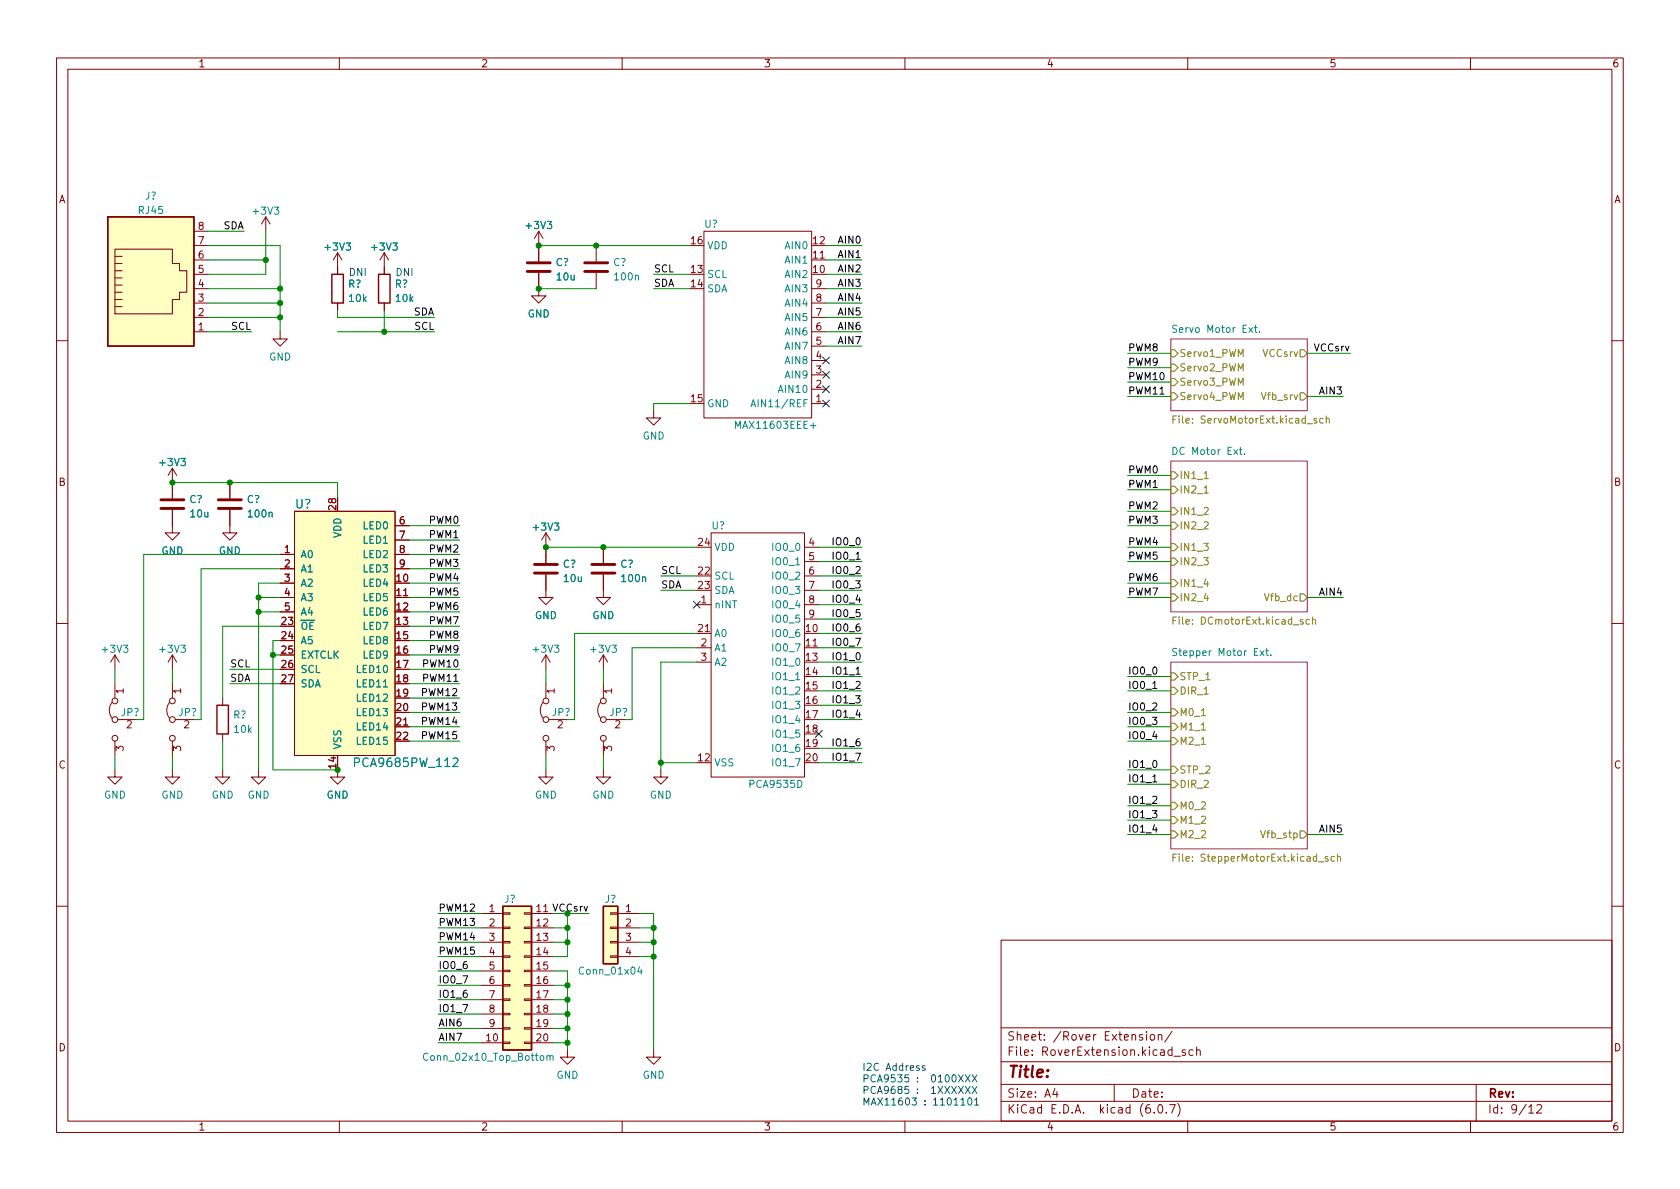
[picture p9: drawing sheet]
<svg xmlns="http://www.w3.org/2000/svg" width="297mm" height="210mm" viewBox="0 0 297 210" stroke-linecap="round" stroke-linejoin="round" font-family="sans-serif">
<g fill="none" stroke="#840000" stroke-width=".18">
<path d="M10 10.2h277v190.1h-277zM12 12.2h273v186.1h-273zM60 10.2v2M110 10.2v2M160 10.2v2M210 10.2v2M260 10.2v2M47 38.3l-.8 1.3M47 38.3v2.6M47 38.3l.8 1.3M20.3 54.2h1.3M20.3 53h1.3"/>
<path d="M20.3 51.7h1.3M20.3 50.4h1.3M20.3 49.1h1.3M20.3 47.9h1.3M20.3 44.1h10.2v2.5h1.2v1.3h1.3v3.8h-1.3v1.3h-1.2v2.5h-10.2zM20.3 46.6h1.3M20.3 45.3h1.3M34.3 46h2.5M34.3 58.7h2.5M34.3 56.1h2.5M34.3 53.6h2.5M34.3 51h2.5"/>
<path d="M34.3 48.5h2.5M34.3 43.4h2.5M34.3 40.9h2.5M49.5 58.7v1.2h1.3l-1.3 1.3-1.2-1.3h1.2M59.7 44.7l-.8 1.3M59.7 44.7v3.8M59.7 53.6v1.3M59.7 44.7l.8 1.3M67.9 44.7v3.8M67.9 53.6v1.3M67.9 44.7l-.7 1.3M67.9 44.7l.8 1.3"/>
<path d="M95.2 48.3v4h1.3l-1.3 1.3-1.2-1.3h1.2M95.2 40.9l-.7 1.3M95.2 40.9v5.3M95.2 40.9l.8 1.3M105.4 43.4v2.8M105.4 48.3v2.7M124.5 40.9h19v33h-19zM143.5 46h2.5M143.5 58.7h2.5M143.5 56.1h2.5M143.5 53.6h2.5M143.5 51h2.5"/>
<path d="M10 60.2h2M115.6 72.6v1.3h1.2l-1.2 1.3-1.3-1.3h1.3M143.5 71.4h2.5M143.5 68.8h2.5M143.5 66.3h2.5M143.5 63.7h2.5M143.5 61.2h2.5M285 60.2h2M30.5 90.2v4h1.2l-1.2 1.3-1.3-1.3h1.3M30.5 82.8v5.3M30.5 82.8l-.8 1.3M30.5 82.8l.7 1.3"/>
<path d="M40.6 90.2v4h1.3l-1.3 1.3-1.2-1.3h1.2M40.6 85.3v2.8M49.5 98h2.6M52.1 90.4h17.7v43.2h-17.7zM69.8 98h2.6M69.8 93h2.6M69.8 95.5h2.6M96.5 94.2v5.4M96.5 94.2l-.7 1.3M96.5 94.2l.8 1.3M106.7 96.8v2.8M125.7 94.2h16.5v43.2h-16.5z"/>
<path d="M142.2 96.8h2.6M142.2 99.3h2.6M10 110.2h2M20.3 115.8l-.7 1.3M20.3 115.8v2.6M20.3 115.8l.8 1.3M30.5 115.8l-.8 1.3M30.5 115.8v2.6M30.5 115.8l.7 1.3M49.5 105.7h2.6M49.5 100.6h2.6M49.5 103.1h2.6"/>
<path d="M49.5 108.2h2.6M69.8 105.7h2.6M69.8 100.6h2.6M96.5 101.6v4.1h1.3l-1.3 1.2-1.3-1.2h1.3M96.5 115.8l-.7 1.3M96.5 115.8v2.6M96.5 115.8l.8 1.3M106.7 101.6v4.1h1.2l-1.2 1.2-1.3-1.2h1.3M106.7 115.8l-.8 1.3M106.7 115.8v2.6M106.7 115.8l.7 1.3M123.2 106.9h2.5"/>
<path d="M123.2 114.5h2.5M123.2 112h2.5M123.2 117.1h2.5M142.2 106.9h2.6M142.2 114.5h2.6M142.2 101.8h2.6M142.2 104.4h2.6M142.2 109.5h2.6M285 110.2h2M19.8 124.2a2.26 2.26 0 0 0 0 2.8M20.3 136.1v1.3h1.3l-1.3 1.3-1.3-1.3h1.3M20.3 120.9v2.5"/>
<path d="M20.3 131.1v2.5M30 124.2a2.26 2.26 0 0 0 0 2.8M30.5 136.1v1.3h1.2l-1.2 1.3-1.3-1.3h1.3M30.5 120.9v2.5M30.5 131.1v2.5M39.4 136.1v1.3h1.2l-1.2 1.3-1.3-1.3h1.3M39.4 123.4v1.3M39.4 129.8v1.3M45.7 136.1v1.3h1.3l-1.3 1.3-1.3-1.3h1.3M59.7 136.1v1.3h1.3l-1.3 1.3-1.3-1.3h1.3M69.8 128.5h2.6M96 124.2a2.26 2.26 0 0 0 0 2.8"/>
<path d="M96.5 136.1v1.3h1.3l-1.3 1.3-1.3-1.3h1.3M96.5 120.9v2.5M96.5 131.1v2.5M106.2 124.2a2.26 2.26 0 0 0 0 2.8M106.7 136.1v1.3h1.2l-1.2 1.3-1.3-1.3h1.3M106.7 120.9v2.5M106.7 131.1v2.5M116.8 136.1v1.3h1.3l-1.3 1.3-1.2-1.3h1.2M10 160.2h2M85.1 161.5h3.8M85.1 164.1h3.8M85.1 166.6h3.8"/>
<path d="M85.1 169.2h3.8M85.1 171.7h3.8M85.1 174.2h3.8M85.1 176.8h3.8M85.1 179.3h3.8M88.9 179.2h1.3v.2h-1.3zM88.9 176.7h1.3v.2h-1.3zM88.9 174.1h1.3v.3h-1.3zM88.9 171.6h1.3v.2h-1.3zM88.9 169h1.3v.3h-1.3zM88.9 166.5h1.3v.2h-1.3zM88.9 164h1.3v.2h-1.3z"/>
<path d="M88.9 161.4h1.3v.3h-1.3zM92.7 179.2h1.3v.2h-1.3zM92.7 176.7h1.3v.2h-1.3zM92.7 174.1h1.3v.3h-1.3zM92.7 171.6h1.3v.2h-1.3zM92.7 169h1.3v.3h-1.3zM92.7 166.5h1.3v.2h-1.3zM92.7 164h1.3v.2h-1.3zM92.7 161.4h1.3v.3h-1.3zM94 161.5h3.8M94 164.1h3.8M94 166.6h3.8"/>
<path d="M94 169.2h3.8M94 171.7h3.8M94 174.2h3.8M94 176.8h3.8M94 179.3h3.8M107.9 169h1.3v.3h-1.3zM107.9 166.5h1.3v.2h-1.3zM107.9 164h1.3v.2h-1.3zM107.9 161.4h1.3v.3h-1.3zM109.2 161.5h3.8M109.2 164.1h3.8M109.2 166.6h3.8"/>
<path d="M109.2 169.2h3.8M177 166.3h108v32h-108zM285 160.2h2M60 198.3v2M85.1 184.4h3.8M85.1 181.9h3.8M88.9 184.3h1.3v.2h-1.3zM88.9 181.7h1.3v.3h-1.3zM92.7 184.3h1.3v.2h-1.3zM92.7 181.7h1.3v.3h-1.3zM94 184.4h3.8M94 181.9h3.8"/>
<path d="M100.3 185.7v1.2h1.3l-1.3 1.3-1.2-1.3h1.2M110 198.3v2M115.6 185.7v1.2h1.2l-1.2 1.3-1.3-1.3h1.3M160 198.3v2M177 194.8h108M177 191.8h108M177 187.8h108M177 181.8h108M186.5 192.5l-.4 1h1M186.9 193v1M197 191.8v3M202 183l-.4-.1-.2 .2 .1 .3 .5 .1v.4h-.6"/>
<path d="M202.7 182.4v.2M202.7 182.9v1M203.5 183l.4-.1 .2 .3v.4l-.2 .3h-.4l-.1-.3v-.4zM204.1 196.7v.1M204.8 183.1l.2-.2 .4 .1v.9M204.8 182.9v1M204.9 195.4l.2-.1a.81 .81 0 0 1 .6 .7 .81 .81 0 0 1-.3 .8h-.2a.81 .81 0 0 1-.6-.6 .81 .81 0 0 1 .3-.8zM206.2 196.7v.1M206.8 195.3h1l-.7 1.5M207.2 182.4l-1.3 1.9M207.6 186.8h1.1M208.2 195.1a1.72 1.72 0 0 1 0 2.3"/>
<path d="M209.6 185.7l-.4-.1-.2 .2 .1 .3 .5 .1v.4h-.6M210 198.3v2M210.9 185.7l-.4-.1-.3 .3v.4l.2 .3h.5M211.6 185.8l.2-.2 .3 .1 .1 .9M211.6 185.1v1.5M260 198.3v2M261 191.8v6.5M270.3 195.8l.4-.5v1.5M270.3 196.8h.9M271.7 195.5l.6-.2 .2 .2 .1 .3-.9 1h.9"/>
<circle cx="20.3" cy="123.9" r=".51"/>
<circle cx="20.3" cy="127.2" r=".51"/>
<circle cx="20.3" cy="130.6" r=".51"/>
<circle cx="30.5" cy="123.9" r=".51"/>
<circle cx="30.5" cy="127.2" r=".51"/>
<circle cx="30.5" cy="130.6" r=".51"/>
<circle cx="96.5" cy="123.9" r=".51"/>
<circle cx="96.5" cy="127.2" r=".51"/>
<circle cx="96.5" cy="130.6" r=".51"/>
<circle cx="106.7" cy="123.9" r=".51"/>
<circle cx="106.7" cy="127.2" r=".51"/>
<circle cx="106.7" cy="130.6" r=".51"/>
</g>
<g fill="#fff" stroke="#fff" stroke-width=".18">
<path d="M207 59.9h24.1v12.7h-24.1z"/>
<path d="M207 117.1h24.1v33h-24.1z"/>
<path d="M207 81.5h24.1v26.7h-24.1z"/>
</g>
<path d="M207 59.9h24.1v12.7h-24.1zM207 81.5h24.1v26.7h-24.1zM207 117.1h24.1v33h-24.1z" fill="none" stroke="#840084" stroke-width=".18"/>
<g fill="none" stroke="#848400" stroke-width=".18">
<path d="M207 61.8h.6l.7 .7-.7 .6h-.6zM207 64.4h.6l.7 .6-.7 .7h-.6zM207 69.5h.6l.7 .6-.7 .6h-.6zM207 66.9h.6l.7 .7-.7 .6h-.6zM207.4 74.2h.4M208 73.5h-.6v1.3M229.9 69.5h.6l.6 .6-.6 .6h-.6zM229.9 61.8h.6l.6 .7-.6 .6h-.6zM232.8 74h-.3l-.2 .2 .1 .1 .4 .2v.3h-.5M233.9 74h-.3l-.3 .2 .2 .6h.4M234.5 74.1l.2-.1h.3v.8M234.5 73.5v1.3"/>
<path d="M207 89.8h.6l.7 .6-.7 .7h-.6zM207 92.3h.6l.7 .7-.7 .6h-.6zM207 96.1h.6l.7 .7-.7 .6h-.6zM207 98.7h.6l.7 .6-.7 .6h-.6zM207 86h.6l.7 .6-.7 .6h-.6zM207 83.4h.6l.7 .7-.7 .6h-.6zM212.9 87.2h.7M212.9 84.6h.7M207 119h.6l.7 .6-.7 .7h-.6zM207 102.5h.6l.7 .6-.7 .7h-.6zM207 105h.6l.7 .7-.7 .6h-.6zM207.4 109.7h.4"/>
<path d="M208 109.1h-.6v1.3M229.9 105h.6l.6 .7-.6 .6h-.6zM231.5 109.6l-.3-.1-.3 .3 .1 .5h.5M232.1 109.7l.1-.2 .3 .1 .1 .8M232.1 109.1v1.3M207 138h.6l.7 .7-.7 .6h-.6zM207 135.5h.6l.7 .6-.7 .7h-.6zM207 130.4h.6l.7 .7-.7 .6h-.6zM207 127.9h.6l.7 .6-.7 .7h-.6zM207 121.5h.6l.7 .7-.7 .6h-.6zM207 125.3h.6l.7 .7-.7 .6h-.6zM207 146.9h.6l.7 .7-.7 .6h-.6z"/>
<path d="M207 144.4h.6l.7 .6-.7 .7h-.6zM207 141.9h.6l.7 .6-.7 .6h-.6zM207.4 151.6h.4M208 151h-.6v1.3M229.9 146.9h.6l.6 .7-.6 .6h-.6zM234.8 151.5l-.3-.1-.2 .2 .1 .2 .4 .1v.3h-.5M235.9 151.5l-.3-.1-.3 .3 .2 .5h.4M236.5 151.6l.2-.2 .3 .1v.8M236.5 151v1.3"/>
</g>
<g fill="none" stroke="#008484" stroke-width=".18">
<path d="M208.1 57.6l-.5-.1-.2 .1v.4l.5 .2 .2 .3-.3 .3-.5-.1M221.8 57.9h.5M222 57.5v1.1l.3 .2M222.7 58.7v.1M132.8 71.9l.4-1.2 .4 1.2M132.9 71.6h.6M219.1 79.5h.5M219.3 79.1v1.1l.3 .2M220 80.2v.2M208.1 114.7h-.5l-.2 .1v.3l.5 .3 .2 .3-.3 .2h-.5M222.8 115.1l.7 .8M223.5 115.1l-.7 .8"/>
<path d="M223.8 115.1h.5M224 114.7v1l.3 .2M224.7 115.8v.1M113.1 170.9l-.3 .9h.7M113.4 171.4v.9M75.7 186.4a.6 .6 0 0 0-.9 .4 .6 .6 0 0 0 .6 .7l.3-.1M96.7 186.8l.2-.1h.3v.8M96.7 186.7v.8M97.2 186.8l.2-.1h.3l.1 .8"/>
</g>
<g fill="#ffffc2" stroke="#ffffc2" stroke-width=".18">
<path d="M88.9 160.3h5.1v25.4h-5.1z"/>
<path d="M106.7 160.3h2.5v10.1h-2.5z"/>
<path d="M52.1 90.4h17.7v43.2h-17.7z"/>
<path d="M19 38.3h15.3v22.9h-15.3z"/>
</g>
<path d="M19 38.3h15.3v22.9h-15.3zM58.7 48.5h2v5.1h-2zM66.9 48.5h2.1v5.1h-2.1zM38.4 124.7h2v5.1h-2zM88.9 160.3h5.1v25.4h-5.1zM106.7 160.3h2.5v10.1h-2.5z" fill="none" stroke="#840000" stroke-width=".25"/>
<path d="M93.2 48h4.1M93.2 46.5h4.1M103.4 48h4M103.4 46.5h4M28.4 89.9h4.1M28.4 88.4h4.1M38.6 89.9h4.1M38.6 88.4h4.1M94.5 99.8h4.1M104.6 99.8h4.1M94.5 101.3h4.1M104.6 101.3h4.1" fill="none" stroke="#840000" stroke-width=".51"/>
<path d="M203.8 138.3h.7M203.8 121.8h.7" fill="none" stroke="#000" stroke-width=".18"/>
<g fill="none" stroke="#0000c2" stroke-width=".18">
<path d="M163.5 188.5l-.3-.1-.1 .2v.2l.4 .1v.3h-.4M169.5 190.1l.8 1.2M169.9 194.5l.4-.4v1.3M169.9 195.4h.7M170.3 190.1l-.8 1.2M170.7 190.1l.8 1.2M170.7 192.1l.8 1.3M171.2 194.3l.2-.2a.68 .68 0 0 1 .4 .7 .68 .68 0 0 1-.4 .6l-.2-.1-.1-.4zM171.5 190.1l-.8 1.2M171.5 192.1l-.8 1.3M171.9 190.1l.8 1.2M171.9 192.1l.8 1.3"/>
<path d="M172.3 194.5l.4-.4v1.3M172.3 195.4h.7M172.7 190.1l-.8 1.2M172.7 192.1l-.8 1.3"/>
</g>
<g fill="none" stroke="#008400" stroke-width=".18">
<path d="M36.8 51h12.7M36.8 56.1h12.7M36.8 53.6h12.7M36.8 58.7h7.6M36.8 43.4h12.7v15.3M36.8 46h10.2M36.8 40.9h6.4M47 40.9v7.6h-10.2M59.7 54.9v1.2h17.1M59.7 58.7h17.1M67.9 54.9v3.8M95.2 51h10.2"/>
<path d="M95.2 43.4h26.7M115.6 51h6.3M115.6 48.5h6.3M146 51h6.4M146 56.1h6.4M146 53.6h6.4M146 58.7h6.4M146 43.4h6.4M146 46h6.4M146 48.5h6.4M121.9 71.4h-6.3v1.2M146 61.2h6.4"/>
<path d="M199.4 70.1h7.6M199.4 67.6h7.6M199.4 62.5h7.6M199.4 65h7.6M231.1 70.1h6.4M231.1 62.5h7.7M30.5 85.3h29.2v2.6M49.5 98h-24.1v29.2h-1.3M72.4 93h8.9M72.4 98h8.9M72.4 95.5h8.9M96.5 96.8h26.7"/>
<path d="M144.8 96.8h7.6M144.8 99.3h7.6M199.4 96.8h7.6M199.4 99.3h7.6M199.4 93h7.6M199.4 90.4h7.6M199.4 86.6h7.6M199.4 84.1h7.6M20.3 118.4v2.5M30.5 118.4v2.5M40.6 118.4h8.9M45.7 105.7h3.8"/>
<path d="M45.7 108.2h3.8M48.3 115.8h1.2M49.5 100.6h-13.9v26.6h-1.3M49.5 103.1h-3.8v33M49.5 113.3h-1.2v22.8h11.4M49.5 110.7h-10.1v12.7M72.4 118.4h8.9M72.4 105.7h8.9M72.4 103.1h8.9M72.4 115.8h8.9M72.4 108.2h8.9M72.4 113.3h8.9"/>
<path d="M72.4 110.7h8.9M72.4 100.6h8.9M96.5 118.4v2.5M106.7 118.4v2.5M116.8 101.8h6.4M116.8 104.4h6.4M123.2 114.5h-11.4v12.7h-1.3M123.2 117.1h-6.4v19M123.2 112h-21.6v15.2h-1.3M144.8 114.5h7.6M144.8 101.8h7.6M144.8 117.1h7.6"/>
<path d="M144.8 119.6h7.6M144.8 104.4h7.6M144.8 112h7.6M144.8 106.9h7.6M144.8 109.5h7.6M199.4 119.6h7.6M199.4 105.7h7.6M199.4 103.1h7.6M231.1 105.7h6.4M20.3 133.6v2.5M30.5 133.6v2.5M39.4 131.1v5"/>
<path d="M40.6 120.9h8.9M72.4 128.5h8.9M72.4 126h8.9M72.4 131.1h8.9M72.4 120.9h8.9M72.4 123.4h8.9M96.5 133.6v2.5M106.7 133.6v2.5M116.8 134.9h6.4M144.8 134.9h7.6M144.8 132.3h7.6M144.8 127.2h7.6"/>
<path d="M144.8 122.2h7.6M144.8 124.7h7.6M199.4 122.2h7.6M199.4 136.1h7.6M199.4 138.7h7.6M199.4 128.5h7.6M199.4 126h7.6M199.4 131.1h7.6M199.4 147.6h7.6M199.4 142.5h7.6M199.4 145h7.6M231.1 147.6h6.4"/>
<path d="M77.5 161.5h7.6M77.5 164.1h7.6M77.5 166.6h7.6M77.5 169.2h7.6M77.5 171.7h7.6M77.5 174.2h7.6M77.5 179.3h7.6M77.5 176.8h7.6M97.8 164.1h2.5M97.8 171.7h2.5v14M97.8 166.6h2.5M97.8 174.2h2.5"/>
<path d="M97.8 179.3h2.5M97.8 176.8h2.5M104.1 161.5h-3.8v7.7h-2.5M113 161.5h2.6v24.2M113 164.1h2.6M113 166.6h2.6M113 169.2h2.6M77.5 184.4h7.6M77.5 181.9h7.6M97.8 184.4h2.5M97.8 181.9h2.5"/>
</g>
<path d="M145.4 63.1l1.3 1.3M145.4 65.7l1.3 1.2M145.4 68.2l1.3 1.2M145.4 70.8l1.3 1.2M146.7 63.1l-1.3 1.3M146.7 65.7l-1.3 1.2M146.7 68.2l-1.3 1.2M146.7 70.8l-1.3 1.2M122.6 106.3l1.2 1.2M123.8 106.3l-1.2 1.2M144.2 129.2l1.2 1.2M145.4 129.2l-1.2 1.2" fill="none" stroke="#000084" stroke-width=".18"/>
<g fill="#008400" stroke="#008400" stroke-width=".18">
<circle cx="115.6" cy="166.6" r=".46"/>
<circle cx="115.6" cy="164.1" r=".46"/>
<circle cx="116.8" cy="134.9" r=".46"/>
<circle cx="100.3" cy="181.9" r=".46"/>
<circle cx="100.3" cy="184.4" r=".46"/>
<circle cx="115.6" cy="169.2" r=".46"/>
<circle cx="100.3" cy="174.2" r=".46"/>
<circle cx="100.3" cy="176.8" r=".46"/>
<circle cx="100.3" cy="179.3" r=".46"/>
<circle cx="100.3" cy="161.5" r=".46"/>
<circle cx="100.3" cy="164.1" r=".46"/>
<circle cx="100.3" cy="166.6" r=".46"/>
<circle cx="96.5" cy="96.8" r=".46"/>
<circle cx="106.7" cy="96.8" r=".46"/>
<circle cx="105.4" cy="43.4" r=".46"/>
<circle cx="95.2" cy="43.4" r=".46"/>
<circle cx="95.2" cy="51" r=".46"/>
<circle cx="59.7" cy="136.1" r=".46"/>
<circle cx="67.9" cy="58.7" r=".46"/>
<circle cx="48.3" cy="115.8" r=".46"/>
<circle cx="45.7" cy="108.2" r=".46"/>
<circle cx="45.7" cy="105.7" r=".46"/>
<circle cx="40.6" cy="85.3" r=".46"/>
<circle cx="30.5" cy="85.3" r=".46"/>
<circle cx="47" cy="46" r=".46"/>
<circle cx="49.5" cy="51" r=".46"/>
<circle cx="49.5" cy="53.6" r=".46"/>
<circle cx="49.5" cy="56.1" r=".46"/>
</g>
<text font-size="2.8" fill="#840000" x="178" y="190.6">Title:</text>
<g font-size="2.1" fill="#008484">
<text x="52.2" y="89.9">U?</text>
<text x="63.1" y="135.6">PCA9685PW_112</text>
</g>
<g font-size="2.1" fill="#840000">
<text x="178" y="184">Sheet: /Rover Extension/</text>
<text x="178" y="186.7">File: RoverExtension.kicad_sch</text>
<text x="178" y="196.9">KiCad E.D.A. kicad (6.0.7)</text>
<text x="178" y="194.1">Size: A4</text>
<text x="200" y="194.1">Date:</text>
<text x="263" y="194.1">Rev:</text>
<text x="263" y="196.9">Id: 9/12</text>
</g>
<g font-size="1.8" fill="#840000">
<text x="35" y="11.9">1</text>
<text x="85" y="11.9">2</text>
<text x="135" y="11.9">3</text>
<text x="185" y="11.9">4</text>
<text x="235" y="11.9">5</text>
<text x="285" y="11.9">6</text>
<text x="10.3" y="35.9">A</text>
<text x="285.3" y="35.9">A</text>
<text x="35.1" y="40.6">8</text>
<text x="35.1" y="45.7">6</text>
<text x="35.1" y="43.2">7</text>
<text x="122.2" y="43.2">16</text>
<text x="143.8" y="45.7">11</text>
<text x="143.8" y="43.2">12</text>
<text x="35.1" y="53.3">3</text>
<text x="35.1" y="50.8">4</text>
<text x="35.1" y="48.3">5</text>
<text x="122.2" y="48.3">13</text>
<text x="122.2" y="50.8">14</text>
<text x="143.8" y="48.3">10</text>
<text x="144.3" y="53.3">8</text>
<text x="144.3" y="50.8">9</text>
<text x="35.1" y="58.4">1</text>
<text x="35.1" y="55.9">2</text>
<text x="144.3" y="58.4">6</text>
<text x="144.3" y="55.9">7</text>
<text x="144.3" y="63.5">4</text>
<text x="144.3" y="61">5</text>
<text x="122.2" y="71.1">15</text>
<text x="144.3" y="71.1">1</text>
<text x="144.3" y="68.6">2</text>
<text x="144.3" y="66">3</text>
<text x="10.3" y="85.9">B</text>
<text x="285.3" y="85.9">B</text>
<text x="59.4" y="90.1" transform="rotate(-90 59.4 90.1)">28</text>
<text x="70.6" y="92.7">6</text>
<text x="70.6" y="95.2">7</text>
<text x="50.3" y="97.8">1</text>
<text x="50.3" y="100.3">2</text>
<text x="70.6" y="97.8">8</text>
<text x="70.6" y="100.3">9</text>
<text x="123.5" y="101.6">22</text>
<text x="123.5" y="96.5">24</text>
<text x="143" y="96.5">4</text>
<text x="143" y="99.1">5</text>
<text x="143" y="101.6">6</text>
<text x="50.3" y="102.9">3</text>
<text x="50.3" y="105.4">4</text>
<text x="50.3" y="107.9">5</text>
<text x="70.1" y="102.9">10</text>
<text x="70.1" y="105.4">11</text>
<text x="70.1" y="107.9">12</text>
<text x="123.5" y="104.1">23</text>
<text x="124" y="106.7">1</text>
<text x="143" y="104.1">7</text>
<text x="143" y="106.7">8</text>
<text x="49.8" y="110.5">23</text>
<text x="49.8" y="113">24</text>
<text x="70.1" y="110.5">13</text>
<text x="70.1" y="113">15</text>
<text x="123.5" y="111.8">21</text>
<text x="142.5" y="111.8">10</text>
<text x="143" y="109.2">9</text>
<text x="49.8" y="115.6">25</text>
<text x="49.8" y="118.1">26</text>
<text x="70.1" y="115.6">16</text>
<text x="70.1" y="118.1">17</text>
<text x="124" y="114.3">2</text>
<text x="124" y="116.8">3</text>
<text x="142.5" y="114.3">11</text>
<text x="142.5" y="116.8">13</text>
<text x="142.5" y="119.4">14</text>
<text x="21.8" y="122.7" transform="rotate(-90 21.8 122.7)">1</text>
<text x="32" y="122.7" transform="rotate(-90 32 122.7)">1</text>
<text x="49.8" y="120.6">27</text>
<text x="70.1" y="120.6">18</text>
<text x="70.1" y="123.2">19</text>
<text x="70.1" y="125.7">20</text>
<text x="98" y="122.7" transform="rotate(-90 98 122.7)">1</text>
<text x="108.2" y="122.7" transform="rotate(-90 108.2 122.7)">1</text>
<text x="142.5" y="121.9">15</text>
<text x="142.5" y="124.5">16</text>
<text x="22.4" y="128.8">2</text>
<text x="32.5" y="128.8">2</text>
<text x="70.1" y="128.3">21</text>
<text x="70.1" y="130.8">22</text>
<text x="98.6" y="128.8">2</text>
<text x="108.7" y="128.8">2</text>
<text x="142.5" y="127">17</text>
<text x="142.5" y="129.5">18</text>
<text x="10.3" y="135.9">C</text>
<text x="21.8" y="132.8" transform="rotate(-90 21.8 132.8)">3</text>
<text x="32" y="132.8" transform="rotate(-90 32 132.8)">3</text>
<text x="59.4" y="135.9" transform="rotate(-90 59.4 135.9)">14</text>
<text x="98" y="132.8" transform="rotate(-90 98 132.8)">3</text>
<text x="108.2" y="132.8" transform="rotate(-90 108.2 132.8)">3</text>
<text x="123.5" y="134.6">12</text>
<text x="142.5" y="132.1">19</text>
<text x="142.5" y="134.6">20</text>
<text x="285.3" y="135.9">C</text>
<text x="86.5" y="161.3">1</text>
<text x="110.6" y="161.3">1</text>
<text x="86.5" y="163.8">2</text>
<text x="86.5" y="166.4">3</text>
<text x="94.9" y="163.8">12</text>
<text x="94.9" y="166.4">13</text>
<text x="110.6" y="163.8">2</text>
<text x="110.6" y="166.4">3</text>
<text x="86.5" y="168.9">4</text>
<text x="86.5" y="171.4">5</text>
<text x="86.5" y="174">6</text>
<text x="94.9" y="168.9">14</text>
<text x="94.9" y="171.4">15</text>
<text x="94.9" y="174">16</text>
<text x="110.6" y="168.9">4</text>
<text x="86.5" y="176.5">7</text>
<text x="86.5" y="179.1">8</text>
<text x="94.9" y="176.5">17</text>
<text x="94.9" y="179.1">18</text>
<text x="10.3" y="185.9">D</text>
<text x="86" y="184.1">10</text>
<text x="86.5" y="181.6">9</text>
<text x="94.9" y="181.6">19</text>
<text x="94.9" y="184.1">20</text>
<text x="285.3" y="185.9">D</text>
<text x="35" y="199.9">1</text>
<text x="85" y="199.9">2</text>
<text x="135" y="199.9">3</text>
<text x="185" y="199.9">4</text>
<text x="235" y="199.9">5</text>
<text x="285" y="199.9">6</text>
</g>
<g font-size="1.8" fill="#008484">
<text x="25.6" y="35.3">J?</text>
<text x="24.6" y="37.8">RJ45</text>
<text x="44.9" y="37.9">+3V3</text>
<text x="93.2" y="40.5">+3V3</text>
<text x="124.6" y="40.3">U?</text>
<text x="57.6" y="44.3">+3V3</text>
<text x="65.9" y="44.3">+3V3</text>
<text x="98.3" y="47">C?</text>
<text x="108.4" y="47">C?</text>
<text x="125" y="44.1">VDD</text>
<text x="139" y="46.6">AIN1</text>
<text x="139" y="44.1">AIN0</text>
<text x="61.5" y="50.8">R?</text>
<text x="61.8" y="53.4">10k</text>
<text x="69.8" y="50.8">R?</text>
<text x="70.1" y="53.4">10k</text>
<text x="98.5" y="49.6">10u</text>
<text x="108.8" y="49.6">100n</text>
<text x="125" y="49.1">SCL</text>
<text x="125" y="51.7">SDA</text>
<text x="139" y="49.1">AIN2</text>
<text x="139" y="51.7">AIN3</text>
<text x="93.3" y="56.1">GND</text>
<text x="139" y="59.3">AIN6</text>
<text x="139" y="56.8">AIN5</text>
<text x="139" y="54.2">AIN4</text>
<text x="208" y="58.8">Servo Motor Ext.</text>
<text x="47.6" y="63.7">GND</text>
<text x="139" y="64.4">AIN8</text>
<text x="139" y="61.8">AIN7</text>
<text x="138" y="69.5">AIN10</text>
<text x="139" y="66.9">AIN9</text>
<text x="113.6" y="77.7">GND</text>
<text x="125" y="72">GND</text>
<text x="130.5" y="75.8">MAX11603EEE+</text>
<text x="134" y="72">AIN11/REF</text>
<text x="28.4" y="82.4">+3V3</text>
<text x="207.9" y="80.4">DC Motor Ext.</text>
<text x="33.5" y="88.9">C?</text>
<text x="43.6" y="88.9">C?</text>
<text x="33.7" y="91.5">10u</text>
<text x="44" y="91.5">100n</text>
<text x="60.3" y="95.2" transform="rotate(-90 60.3 95.2)">VDD</text>
<text x="64.3" y="93.6">LED0</text>
<text x="94.4" y="93.8">+3V3</text>
<text x="125.8" y="93.6">U?</text>
<text x="28.5" y="98">GND</text>
<text x="38.7" y="98">GND</text>
<text x="53.1" y="98.7">A0</text>
<text x="53.1" y="101.2">A1</text>
<text x="64.3" y="96.1">LED1</text>
<text x="64.3" y="98.7">LED2</text>
<text x="64.3" y="101.2">LED3</text>
<text x="99.5" y="100.4">C?</text>
<text x="109.7" y="100.4">C?</text>
<text x="126.2" y="97.4">VDD</text>
<text x="136.9" y="97.4">IO0_0</text>
<text x="136.9" y="99.9">IO0_1</text>
<text x="53.1" y="103.8">A2</text>
<text x="53.1" y="106.3">A3</text>
<text x="64.3" y="103.8">LED4</text>
<text x="64.3" y="106.3">LED5</text>
<text x="99.8" y="102.9">10u</text>
<text x="110.1" y="102.9">100n</text>
<text x="126.2" y="107.6">nINT</text>
<text x="126.2" y="102.5">SCL</text>
<text x="126.2" y="105">SDA</text>
<text x="136.9" y="102.5">IO0_2</text>
<text x="136.9" y="105">IO0_3</text>
<text x="136.9" y="107.6">IO0_4</text>
<text x="53.1" y="111.4">~{OE}</text>
<text x="53.1" y="113.9">A5</text>
<text x="53.1" y="108.8">A4</text>
<text x="64.3" y="108.8">LED6</text>
<text x="64.3" y="111.4">LED7</text>
<text x="64.3" y="113.9">LED8</text>
<text x="94.6" y="109.5">GND</text>
<text x="104.7" y="109.5">GND</text>
<text x="126.2" y="112.6">A0</text>
<text x="136.9" y="112.6">IO0_6</text>
<text x="136.9" y="110.1">IO0_5</text>
<text x="18.2" y="115.4">+3V3</text>
<text x="28.4" y="115.4">+3V3</text>
<text x="53.1" y="116.5">EXTCLK</text>
<text x="53.1" y="119">SCL</text>
<text x="63.3" y="119">LED10</text>
<text x="64.3" y="116.5">LED9</text>
<text x="94.4" y="115.4">+3V3</text>
<text x="104.6" y="115.4">+3V3</text>
<text x="126.2" y="115.2">A1</text>
<text x="126.2" y="117.7">A2</text>
<text x="136.9" y="115.2">IO0_7</text>
<text x="136.9" y="117.7">IO1_0</text>
<text x="208.2" y="116">Stepper Motor Ext.</text>
<text x="53.1" y="121.5">SDA</text>
<text x="63.3" y="121.5">LED11</text>
<text x="63.3" y="124.1">LED12</text>
<text x="136.9" y="120.3">IO1_1</text>
<text x="136.9" y="122.8">IO1_2</text>
<text x="136.9" y="125.3">IO1_3</text>
<text x="21.4" y="126.6">JP?</text>
<text x="31.6" y="126.6">JP?</text>
<text x="41.2" y="127">R?</text>
<text x="41.5" y="129.6">10k</text>
<text x="63.3" y="126.6">LED13</text>
<text x="63.3" y="129.2">LED14</text>
<text x="63.3" y="131.7">LED15</text>
<text x="97.6" y="126.6">JP?</text>
<text x="107.8" y="126.6">JP?</text>
<text x="136.9" y="127.9">IO1_4</text>
<text x="136.9" y="130.4">IO1_5</text>
<text x="60.3" y="132.6" transform="rotate(-90 60.3 132.6)">VSS</text>
<text x="126.2" y="135.5">VSS</text>
<text x="136.9" y="133">IO1_6</text>
<text x="136.9" y="135.5">IO1_7</text>
<text x="18.4" y="141.2">GND</text>
<text x="28.5" y="141.2">GND</text>
<text x="37.4" y="141.2">GND</text>
<text x="43.8" y="141.2">GND</text>
<text x="57.7" y="141.2">GND</text>
<text x="94.6" y="141.2">GND</text>
<text x="104.7" y="141.2">GND</text>
<text x="114.9" y="141.2">GND</text>
<text x="132.7" y="139.3">PCA9535D</text>
<text x="89.1" y="159.6">J?</text>
<text x="106.9" y="159.6">J?</text>
<text x="102.7" y="172.3">Conn_01x04</text>
<text x="75.5" y="187.6">Conn_02x10_Top_Bottom</text>
<text x="98.4" y="190.7">GND</text>
<text x="113.6" y="190.7">GND</text>
</g>
<g font-size="1.8">
<text x="39.4" y="40.5">SDA</text>
<text x="148.4" y="45.6">AIN1</text>
<text x="148.4" y="43.1">AIN0</text>
<text x="115.6" y="48.2">SCL</text>
<text x="115.6" y="50.7">SDA</text>
<text x="148.4" y="48.2">AIN2</text>
<text x="148.4" y="53.2">AIN4</text>
<text x="148.4" y="50.7">AIN3</text>
<text x="40.9" y="58.3">SCL</text>
<text x="73.1" y="55.8">SDA</text>
<text x="73.3" y="58.3">SCL</text>
<text x="148.4" y="55.8">AIN5</text>
<text x="148.4" y="58.3">AIN6</text>
<text x="148.4" y="60.9">AIN7</text>
<text x="199.4" y="64.7">PWM9</text>
<text x="199.4" y="62.1">PWM8</text>
<text x="232.4" y="62.1">VCCsrv</text>
<text x="199.4" y="69.7">PWM11</text>
<text x="199.4" y="67.2">PWM10</text>
<text x="233.5" y="69.7">AIN3</text>
<text x="199.4" y="83.7">PWM0</text>
<text x="199.4" y="86.3">PWM1</text>
<text x="76" y="92.6">PWM0</text>
<text x="76" y="95.1">PWM1</text>
<text x="199.4" y="92.6">PWM3</text>
<text x="199.4" y="90.1">PWM2</text>
<text x="76" y="100.2">PWM3</text>
<text x="76" y="97.7">PWM2</text>
<text x="116.8" y="101.5">SCL</text>
<text x="147.6" y="99">IO0_1</text>
<text x="147.6" y="96.4">IO0_0</text>
<text x="147.6" y="101.5">IO0_2</text>
<text x="199.4" y="99">PWM5</text>
<text x="199.4" y="96.4">PWM4</text>
<text x="76" y="107.8">PWM6</text>
<text x="76" y="105.3">PWM5</text>
<text x="76" y="102.8">PWM4</text>
<text x="116.8" y="104">SDA</text>
<text x="147.6" y="104">IO0_3</text>
<text x="147.6" y="106.6">IO0_4</text>
<text x="199.4" y="102.8">PWM6</text>
<text x="199.4" y="105.3">PWM7</text>
<text x="233.5" y="105.3">AIN4</text>
<text x="76" y="110.4">PWM7</text>
<text x="76" y="112.9">PWM8</text>
<text x="147.6" y="111.7">IO0_6</text>
<text x="147.6" y="109.1">IO0_5</text>
<text x="40.6" y="118">SCL</text>
<text x="75" y="118">PWM10</text>
<text x="76" y="115.5">PWM9</text>
<text x="147.6" y="119.3">IO1_1</text>
<text x="147.6" y="116.7">IO1_0</text>
<text x="147.6" y="114.2">IO0_7</text>
<text x="199.4" y="119.3">IO0_0</text>
<text x="40.6" y="120.5">SDA</text>
<text x="74.8" y="125.6">PWM13</text>
<text x="74.8" y="123.1">PWM12</text>
<text x="75" y="120.5">PWM11</text>
<text x="147.6" y="124.4">IO1_3</text>
<text x="147.6" y="121.8">IO1_2</text>
<text x="199.4" y="125.6">IO0_2</text>
<text x="199.4" y="121.8">IO0_1</text>
<text x="74.8" y="128.2">PWM14</text>
<text x="74.8" y="130.7">PWM15</text>
<text x="147.6" y="126.9">IO1_4</text>
<text x="147.6" y="132">IO1_6</text>
<text x="199.4" y="130.7">IO0_4</text>
<text x="199.4" y="128.2">IO0_3</text>
<text x="147.6" y="134.5">IO1_7</text>
<text x="199.4" y="135.8">IO1_0</text>
<text x="199.4" y="138.3">IO1_1</text>
<text x="199.4" y="142.1">IO1_2</text>
<text x="199.4" y="144.7">IO1_3</text>
<text x="199.4" y="147.2">IO1_4</text>
<text x="233.5" y="147.2">AIN5</text>
<text x="77.5" y="161.2">PWM12</text>
<text x="77.5" y="163.7">PWM13</text>
<text x="77.5" y="166.3">PWM14</text>
<text x="77.5" y="171.3">IO0_6</text>
<text x="77.5" y="168.8">PWM15</text>
<text x="77.5" y="173.9">IO0_7</text>
<text x="77.5" y="179">IO1_7</text>
<text x="77.5" y="176.4">IO1_6</text>
<text x="77.5" y="184">AIN7</text>
<text x="77.5" y="181.5">AIN6</text>
</g>
<g font-size="1.8" fill="#0000c2">
<text x="61.6" y="48.8">DNI</text>
<text x="69.8" y="48.8">DNI</text>
<text x="152.4" y="189.3">I2C Address</text>
<text x="152.4" y="191.4">PCA9535 : 0100XXX</text>
<text x="152.4" y="193.4">PCA9685 : 1XXXXXX</text>
<text x="152.4" y="195.5">MAX11603 : 1101101</text>
</g>
<g font-size="1.8" fill="#848400">
<text x="208.5" y="63.1">Servo1_PWM</text>
<text x="208.5" y="65.7">Servo2_PWM</text>
<text x="223.3" y="63.1">VCCsrv</text>
<text x="208.5" y="70.7">Servo4_PWM</text>
<text x="208.5" y="68.2">Servo3_PWM</text>
<text x="223.2" y="70.7">Vfb_srv</text>
<text x="208.3" y="74.9">File: ServoMotorExt.kicad_sch</text>
<text x="208.5" y="87.2">IN2_1</text>
<text x="208.5" y="84.7">IN1_1</text>
<text x="208.5" y="91.1">IN1_2</text>
<text x="208.5" y="93.6">IN2_2</text>
<text x="208.5" y="97.4">IN1_3</text>
<text x="208.5" y="99.9">IN2_3</text>
<text x="208.5" y="103.8">IN1_4</text>
<text x="208.5" y="106.3">IN2_4</text>
<text x="223.8" y="106.3">Vfb_dc</text>
<text x="208.3" y="110.4">File: DCmotorExt.kicad_sch</text>
<text x="208.5" y="122.8">DIR_1</text>
<text x="208.5" y="120.3">STP_1</text>
<text x="208.5" y="131.7">M2_1</text>
<text x="208.5" y="129.2">M1_1</text>
<text x="208.5" y="126.6">M0_1</text>
<text x="208.5" y="136.8">STP_2</text>
<text x="208.5" y="143.1">M0_2</text>
<text x="208.5" y="139.3">DIR_2</text>
<text x="208.5" y="148.2">M2_2</text>
<text x="208.5" y="145.7">M1_2</text>
<text x="223.2" y="148.2">Vfb_stp</text>
<text x="208.5" y="152.4">File: StepperMotorExt.kicad_sch</text>
</g>
<text font-size="1.8" fill="#008400" x="94.9" y="161.3">11 VCCsrv</text>
</svg>
